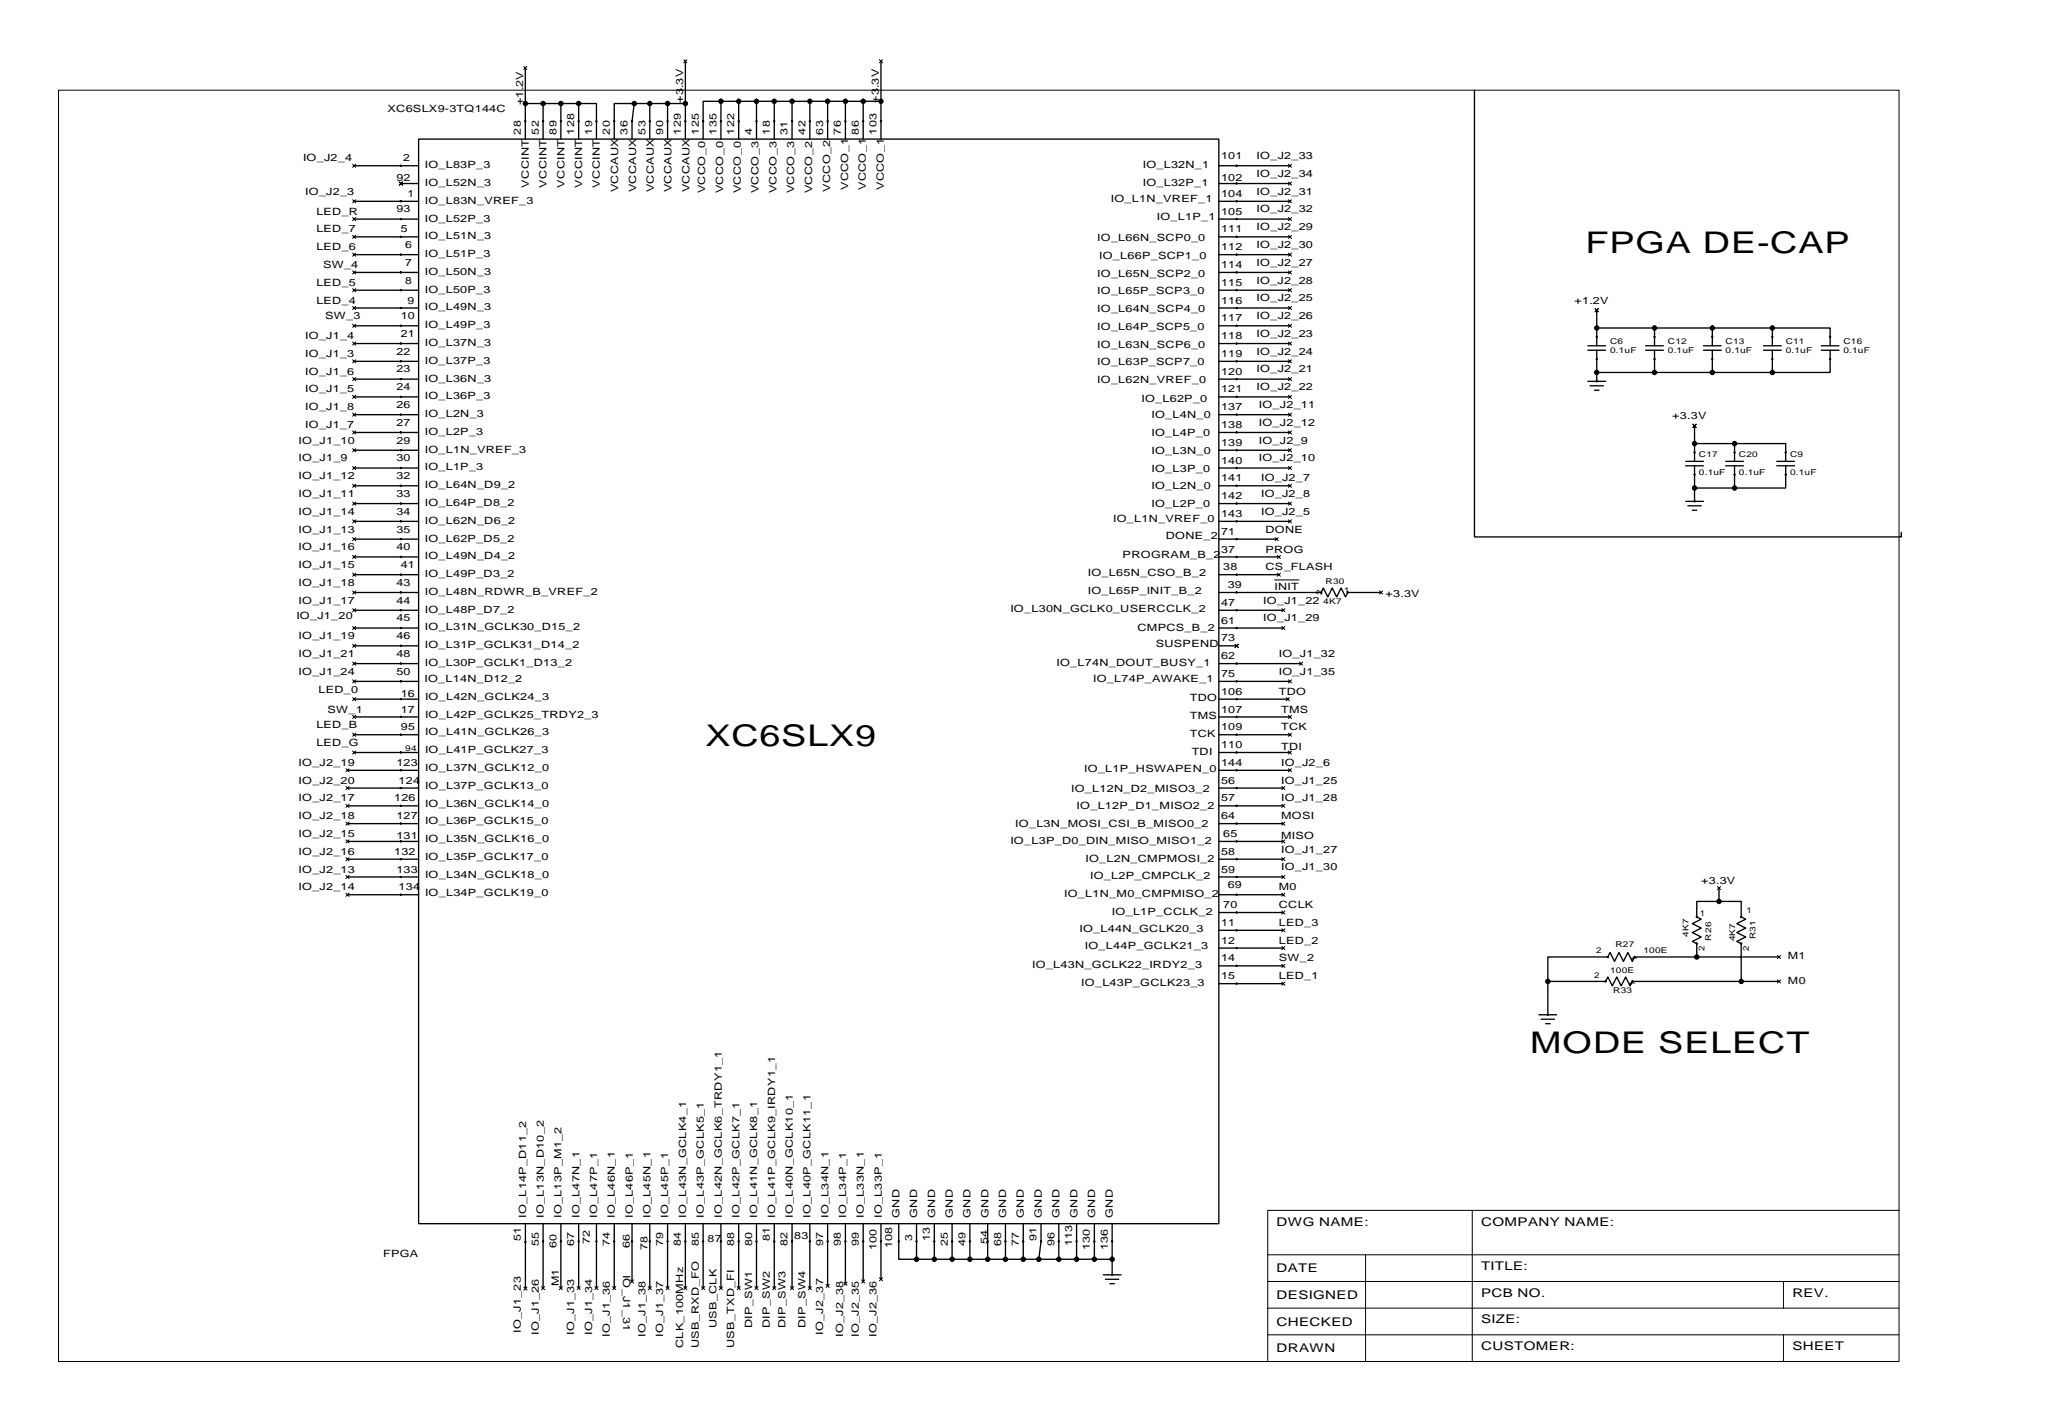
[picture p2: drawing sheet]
<svg xmlns="http://www.w3.org/2000/svg" width="587mm" height="406mm" viewBox="0 0 587 406" stroke-linecap="round" stroke-linejoin="round" font-family="sans-serif">
<g fill="none" stroke="#000" stroke-width=".38">
<path d="M150.1 19.4v20.3M195.8 17.5v22.2M251.7 17.5v22.2M119.6 39.7h228.6v309.9h-228.6zM150.1 29.6h15.2M155.1 29.6v10.1M160.2 29.6v10.1M165.3 29.6h5.1v10.1M165.3 29.6v10.1M181.2 29.6h-5.7v10.1M181.2 29.6h14.6M181.2 29.6l-.7 5.1v5"/>
<path d="M185.6 29.6v10.1M190.7 29.6v10.1M205.9 28.9h-5v10.8M205.9 28.9h45.8M205.9 28.9v10.8M211 28.9v10.8M216.1 28.9v10.8M221.2 28.9v10.8M226.3 28.9v10.8M231.3 28.9v10.8M236.4 28.9v10.8M241.5 28.9v10.8"/>
<path d="M246.6 28.9v10.8M421.2 25.8v127.6h121.9v-1.3M101.2 47.4h18.4M101.2 57.5h18.4M114.5 52.4h5.1M348.2 47.4h20.3M348.2 57.5h20.3M348.2 52.4h20.3M101.2 77.8h18.4M101.2 72.8h18.4M101.2 67.7h18.4M101.2 62.6h18.4"/>
<path d="M348.2 77.8h20.3M348.2 72.8h20.3M348.2 67.7h20.3M348.2 62.6h20.3M101.2 98.2h18.4M101.2 93.1h18.4M101.2 88h18.4M101.2 82.9h18.4M348.2 98.2h20.3M348.2 93.1h20.3M348.2 88h20.3M348.2 82.9h20.3"/>
<path d="M453.6 98.8h5.1M456.1 88.6v10.2M456.1 93.7h50.2M470.1 98.8h5.1M472.6 93.7v5.1M486.6 98.8h5.1M489.2 93.7v5.1M503.8 98.8h5M506.3 93.7h16.5v5.1M506.3 93.7v5.1M520.3 98.8h5.1M101.2 118.5h18.4"/>
<path d="M101.2 113.4h18.4M101.2 108.3h18.4M101.2 103.2h18.4M348.2 118.5h20.3M348.2 113.4h20.3M348.2 108.3h20.3M348.2 103.2h20.3M453.6 109h5.1M453.6 100.1h5.1M454.2 110.2h3.8M455.5 111.5h1.3M456.1 100.1v8.9"/>
<path d="M456.1 106.4h50.2M470.1 100.1h5.1M472.6 100.1v6.3M486.6 100.1h5.1M489.2 100.1v6.3M503.8 100.1h5M506.3 100.1v6.3M520.3 100.1h5.1M522.8 100.1v6.3h-16.5M101.2 133.7h18.4M101.2 128.6h18.4M101.2 123.6h18.4"/>
<path d="M101.2 138.8h18.4M348.2 133.7h20.3M348.2 128.6h20.3M348.2 123.6h20.3M348.2 138.8h20.3M481.5 131.8h5.1M481.5 133.1h5.1M484.1 121.7v10.1M484.1 133.1v10.1M484.1 139.4h11.4M484.1 126.7h11.4M493 131.8h5"/>
<path d="M493 133.1h5M495.5 126.7h14.6v5.1M495.5 126.7v5.1M495.5 133.1v6.3M507.6 131.8h5.1M507.6 133.1h5.1M510.1 133.1v6.3h-14.6M101.2 149h18.4M101.2 143.9h18.4M101.2 154h18.4M101.2 159.1h18.4M348.2 149h20.3"/>
<path d="M348.2 143.9h20.3M348.2 154h16.5M348.2 159.1h17.1M481.5 143.2h5.1M482.2 144.5h3.8M483.4 145.8h1.3M101.2 169.3h18.4M101.2 179.4h18.4M101.2 174.4h18.4M101.2 164.2h18.4M348.2 169.3h29.2l.6-1.3 1.3 2.5 1.3-2.5 1.2 2.5 1.3-2.5 1.3 2.5 .6-1.2h9.5M348.2 179.4h18.4"/>
<path d="M348.2 174.4h18.4M348.2 164.2h17.1M101.2 194.7h18.4M101.2 199.8h18.4M101.2 189.6h18.4M101.2 184.5h18.4M348.2 194.7h20.3M348.2 199.8h19.7M348.2 189.6h23.5M348.2 184.5h5.1M101.2 215h18.4M101.2 204.8h18.4"/>
<path d="M101.2 209.9h18.4M348.2 215h20.3M348.2 204.8h20.3M348.2 209.9h20.3M99.3 220.1h20.3M99.3 235.3h20.3M99.3 230.2h20.3M99.3 225.2h20.3M348.2 220.1h20.3M348.2 235.3h18.4M348.2 230.2h18.4M348.2 225.2h18.4"/>
<path d="M99.3 255.6h20.3M99.3 250.6h20.3M99.3 245.5h20.3M99.3 240.4h20.3M348.2 255.6h18.4M348.2 250.6h18.4M348.2 245.5h18.4M348.2 240.4h18.4M491.1 257.5h-6.4v4.5l1.3 .6-2.6 1.3 2.6 1.3-2.6 1.2 2.6 1.3-2.6 1.3 1.3 .6v3.8M491.1 257.5h6.3v4.5l1.3 .6-2.6 1.3 2.6 1.3-2.6 1.2 2.6 1.3-2.6 1.3 1.3 .6v10.8M491.1 253.7v3.8M348.2 270.9h18.4"/>
<path d="M348.2 276h18.4M348.2 260.7h18.4M348.2 265.8h18.4M508.2 273.4h-41.3l-.6 1.3-1.3-2.6-1.2 2.6-1.3-2.6-1.3 2.6-1.3-2.6-.6 1.3h-17.1v7M348.2 281h18.4M439.6 289.9h5.1M440.3 291.2h3.8M441.5 292.5h1.3M442.2 280.4h16.5l.6-1.3 1.3 2.6 1.3-2.6 1.2 2.6 1.3-2.6 1.3 2.6 .6-1.3h41.9M442.2 280.4v9.5M150.1 349.7v18.5M155.1 349.6v18.4"/>
<path d="M160.2 349.6v18.4M165.3 349.6v18.4M170.4 349.6v18.4M175.5 349.6v18.4M180.5 349.6v16.5M185.6 349.6v18.4M190.7 349.6v18.4M195.8 349.6v18.4M200.9 349.6v18.4M205.9 349.6v18.4M211 349.6v18.4M216.1 349.6v18.4"/>
<path d="M221.2 349.6v18.4M226.3 349.6v18.4M231.3 349.6v18.4M236.4 349.6v17.8M241.5 349.6v17.2M246.6 349.6v16.5M251.7 349.6v15.9M256.7 349.6v10.2h5.1M261.8 359.8h55.9M261.8 349.6v10.2M266.9 349.6v10.2M272 349.6v10.2"/>
<path d="M277.1 349.6v10.2M282.1 349.6v10.2M287.2 349.6v10.2M292.3 349.6v10.2M297.4 349.6v5.1l-.6 5.1M302.5 349.6v10.2M307.5 349.6v10.2M312.6 349.6v10.2M317.7 349.6v14.6M315.2 364.2h5M315.8 365.5h3.8M317.1 366.8h1.2"/>
</g>
<g fill="none" stroke="#000" stroke-width=".29">
<path d="M149.6 19l.9 .9M150.5 19l-.9 .9M195.3 17.1l.9 .9M196.2 17.1l-.9 .9M251.2 17.1l.9 .9M252.1 17.1l-.9 .9M16.7 25.8h525.8v363.2h-525.8zM100.7 46.9l.9 .9M100.7 57.1l.9 .9M101.6 46.9l-.9 .9M101.6 57.1l-.9 .9M114.1 52l.4 .4 .5-.4-.5 .4 .5 .5-.5-.5-.4 .5 .4-.5z"/>
<path d="M368.1 46.9l.9 .9M368.1 57.1l.9 .9M368.1 52l.9 .9M369 46.9l-.9 .9M369 57.1l-.9 .9M369 52l-.9 .9M100.7 77.4l.9 .9M100.7 72.3l.9 .9M100.7 67.2l.9 .9M100.7 62.1l.9 .9M101.6 77.4l-.9 .9M101.6 72.3l-.9 .9"/>
<path d="M101.6 67.2l-.9 .9M101.6 62.1l-.9 .9M368.1 77.4l.9 .9M368.1 72.3l.9 .9M368.1 62.1l.9 .9M368.1 67.2l.9 .9M369 77.4l-.9 .9M369 72.3l-.9 .9M369 62.1l-.9 .9M369 67.2l-.9 .9M100.7 97.7l.9 .9M100.7 92.6l.9 .9"/>
<path d="M100.7 82.5l.9 .9M100.7 87.5l.9 .9M101.6 97.7l-.9 .9M101.6 92.6l-.9 .9M101.6 82.5l-.9 .9M101.6 87.5l-.9 .9M368.1 97.7l.9 .9M368.1 92.6l.9 .9M368.1 82.5l.9 .9M368.1 87.5l.9 .9M369 97.7l-.9 .9M369 92.6l-.9 .9"/>
<path d="M369 82.5l-.9 .9M369 87.5l-.9 .9M455.7 88.2l.4 .4 .5-.4-.5 .4 .5 .5-.5-.5-.4 .5 .4-.5zM100.7 118l.9 .9M100.7 112.9l.9 .9M100.7 107.9l.9 .9M100.7 102.8l.9 .9M101.6 118l-.9 .9M101.6 112.9l-.9 .9M101.6 107.9l-.9 .9M101.6 102.8l-.9 .9M368.1 118l.9 .9"/>
<path d="M368.1 112.9l.9 .9M368.1 107.9l.9 .9M368.1 102.8l.9 .9M369 118l-.9 .9M369 112.9l-.9 .9M369 107.9l-.9 .9M369 102.8l-.9 .9M100.7 123.1l.9 .9M100.7 138.3l.9 .9M100.7 133.3l.9 .9M100.7 128.2l.9 .9M101.6 123.1l-.9 .9"/>
<path d="M101.6 138.3l-.9 .9M101.6 133.3l-.9 .9M101.6 128.2l-.9 .9M368.1 128.2l.9 .9M368.1 123.1l.9 .9M368.1 133.3l.9 .9M368.1 138.3l.9 .9M369 128.2l-.9 .9M369 123.1l-.9 .9M369 133.3l-.9 .9M369 138.3l-.9 .9M483.6 121.2l.5 .5 .4-.5-.4 .5 .4 .4-.4-.4-.5 .4 .5-.4z"/>
<path d="M100.7 153.6l.9 .9M100.7 158.7l.9 .9M100.7 148.5l.9 .9M100.7 143.4l.9 .9M101.6 153.6l-.9 .9M101.6 158.7l-.9 .9M101.6 148.5l-.9 .9M101.6 143.4l-.9 .9M364.2 153.6l.9 .9M364.9 158.7l.9 .9M365.1 153.6l-.9 .9M365.8 158.7l-.9 .9"/>
<path d="M368.1 148.5l.9 .9M368.1 143.4l.9 .9M369 148.5l-.9 .9M369 143.4l-.9 .9M100.7 168.8l.9 .9M100.7 179l.9 .9M100.7 173.9l.9 .9M100.7 163.7l.9 .9M101.6 168.8l-.9 .9M101.6 179l-.9 .9M101.6 173.9l-.9 .9M101.6 163.7l-.9 .9"/>
<path d="M364.1 165.7h7M364.9 163.7l.9 .9M365.8 163.7l-.9 .9M366.2 173.9l.9 .9M366.2 179l.9 .9M367.1 173.9l-.9 .9M367.1 179l-.9 .9M394.1 168.8l.9 .9M395 168.8l-.9 .9M100.7 184.1l.9 .9M100.7 199.3l.9 .9M100.7 194.2l.9 .9"/>
<path d="M100.7 189.1l.9 .9M101.6 184.1l-.9 .9M101.6 199.3l-.9 .9M101.6 194.2l-.9 .9M101.6 189.1l-.9 .9M352.8 184.1l.5 .4 .4-.4-.4 .4 .4 .5-.4-.5-.5 .5 .5-.5zM367.4 199.3l.9 .9M368.1 194.2l.9 .9M368.3 199.3l-.9 .9M369 194.2l-.9 .9M371.2 189.1l.9 .9M372.1 189.1l-.9 .9"/>
<path d="M98.8 219.6l.9 .9M99.7 219.6l-.9 .9M100.7 209.5l.9 .9M100.7 204.4l.9 .9M100.7 214.5l.9 .9M101.6 209.5l-.9 .9M101.6 204.4l-.9 .9M101.6 214.5l-.9 .9M368.1 214.5l.9 .9M368.1 204.4l.9 .9M368.1 219.6l.9 .9M368.1 209.5l.9 .9"/>
<path d="M369 214.5l-.9 .9M369 204.4l-.9 .9M369 219.6l-.9 .9M369 209.5l-.9 .9M98.8 234.9l.9 .9M98.8 239.9l.9 .9M98.8 229.8l.9 .9M98.8 224.7l.9 .9M99.7 234.9l-.9 .9M99.7 239.9l-.9 .9M99.7 229.8l-.9 .9M99.7 224.7l-.9 .9"/>
<path d="M366.2 229.8l.9 .9M366.2 224.7l.9 .9M366.2 234.9l.9 .9M366.2 239.9l.9 .9M367.1 229.8l-.9 .9M367.1 224.7l-.9 .9M367.1 234.9l-.9 .9M367.1 239.9l-.9 .9M98.8 250.1l.9 .9M98.8 245l.9 .9M98.8 255.2l.9 .9M99.7 250.1l-.9 .9"/>
<path d="M99.7 245l-.9 .9M99.7 255.2l-.9 .9M366.2 250.1l.9 .9M366.2 245l.9 .9M366.2 255.2l.9 .9M367.1 250.1l-.9 .9M367.1 245l-.9 .9M367.1 255.2l-.9 .9M490.6 253.3l.9 .9M491.5 253.3l-.9 .9M366.2 275.5l.9 .9M366.2 260.3l.9 .9"/>
<path d="M366.2 265.3l.9 .9M366.2 270.4l.9 .9M367.1 275.5l-.9 .9M367.1 260.3l-.9 .9M367.1 265.3l-.9 .9M367.1 270.4l-.9 .9M507.8 273l.9 .9M507.8 280l.9 .9M508.7 273l-.9 .9M508.7 280l-.9 .9M366.2 280.6l.9 .9M367.1 280.6l-.9 .9"/>
<path d="M362.2 358.5h180.3M390.1 358.5v30.5M420.6 345.8v43.2M542.5 345.8h-180.3v43.2M149.6 367.7l.9 .9M150.5 367.7l-.9 .9M154.7 367.6l.9 .9M155.6 367.6l-.9 .9M159.8 367.6l.9 .9M160.7 367.6l-.9 .9M164.9 367.6l.9 .9M165.8 367.6l-.9 .9"/>
<path d="M169.9 367.6l.9 .9M170.8 367.6l-.9 .9M175 367.6l.9 .9M175.9 367.6l-.9 .9M180.1 365.7l.9 .9M181 365.7l-.9 .9M185.2 367.6l.9 .9M186.1 367.6l-.9 .9M190.3 367.6l.9 .9M191.2 367.6l-.9 .9M195.3 367.6l.9 .9M196.2 367.6l-.9 .9"/>
<path d="M200.4 367.6l.9 .9M201.3 367.6l-.9 .9M205.5 367.6l.9 .9M206.4 367.6l-.9 .9M210.6 367.6l.9 .9M211.5 367.6l-.9 .9M215.7 367.6l.9 .9M216.6 367.6l-.9 .9M220.7 367.6l.9 .9M221.6 367.6l-.9 .9M225.8 367.6l.9 .9M226.7 367.6l-.9 .9"/>
<path d="M230.9 367.6l.9 .9M231.8 367.6l-.9 .9M236 366.9l.9 .9M236.9 366.9l-.9 .9M241.1 366.3l.9 .9M242 366.3l-.9 .9M246.1 365.7l.9 .9M247 365.7l-.9 .9M251.2 365l.9 .9M252.1 365l-.9 .9M362.2 366.1h180.3M362.2 373.7h180.3"/>
<path d="M509.5 366.1v7.6M362.2 381.4h180.3M509.5 381.4v7.6"/>
</g>
<g fill="#000" stroke="#000" stroke-width=".29">
<circle cx="150.1" cy="34.7" r=".19"/>
<circle cx="150.1" cy="29.6" r=".64"/>
<circle cx="155.1" cy="34.7" r=".19"/>
<circle cx="155.1" cy="29.6" r=".64"/>
<circle cx="160.2" cy="34.7" r=".19"/>
<circle cx="160.2" cy="29.6" r=".64"/>
<circle cx="165.3" cy="34.7" r=".19"/>
<circle cx="165.3" cy="29.6" r=".64"/>
<circle cx="170.4" cy="34.7" r=".19"/>
<circle cx="175.5" cy="34.7" r=".19"/>
<circle cx="180.5" cy="34.7" r=".19"/>
<circle cx="181.2" cy="29.6" r=".64"/>
<circle cx="185.6" cy="34.7" r=".19"/>
<circle cx="185.6" cy="29.6" r=".64"/>
<circle cx="190.7" cy="34.7" r=".19"/>
<circle cx="190.7" cy="29.6" r=".64"/>
<circle cx="195.8" cy="34.7" r=".19"/>
<circle cx="195.8" cy="29.6" r=".64"/>
<circle cx="200.9" cy="34.7" r=".19"/>
<circle cx="205.9" cy="34.7" r=".19"/>
<circle cx="205.9" cy="28.9" r=".64"/>
<circle cx="211" cy="34.7" r=".19"/>
<circle cx="211" cy="28.9" r=".64"/>
<circle cx="216.1" cy="34.7" r=".19"/>
<circle cx="216.1" cy="28.9" r=".64"/>
<circle cx="221.2" cy="34.7" r=".19"/>
<circle cx="221.2" cy="28.9" r=".64"/>
<circle cx="226.3" cy="34.7" r=".19"/>
<circle cx="226.3" cy="28.9" r=".64"/>
<circle cx="231.3" cy="34.7" r=".19"/>
<circle cx="231.3" cy="28.9" r=".64"/>
<circle cx="236.4" cy="34.7" r=".19"/>
<circle cx="236.4" cy="28.9" r=".64"/>
<circle cx="241.5" cy="34.7" r=".19"/>
<circle cx="241.5" cy="28.9" r=".64"/>
<circle cx="246.6" cy="34.7" r=".19"/>
<circle cx="246.6" cy="28.9" r=".64"/>
<circle cx="251.7" cy="34.7" r=".19"/>
<circle cx="251.7" cy="28.9" r=".64"/>
<circle cx="114.5" cy="57.5" r=".19"/>
<circle cx="114.5" cy="47.4" r=".19"/>
<circle cx="353.3" cy="57.5" r=".19"/>
<circle cx="353.3" cy="52.4" r=".19"/>
<circle cx="353.3" cy="47.4" r=".19"/>
<circle cx="114.5" cy="77.8" r=".19"/>
<circle cx="114.5" cy="67.7" r=".19"/>
<circle cx="114.5" cy="62.6" r=".19"/>
<circle cx="114.5" cy="72.8" r=".19"/>
<circle cx="353.3" cy="77.8" r=".19"/>
<circle cx="353.3" cy="62.6" r=".19"/>
<circle cx="353.3" cy="67.7" r=".19"/>
<circle cx="353.3" cy="72.8" r=".19"/>
<circle cx="114.5" cy="98.2" r=".19"/>
<circle cx="114.5" cy="82.9" r=".19"/>
<circle cx="114.5" cy="93.1" r=".19"/>
<circle cx="114.5" cy="88" r=".19"/>
<circle cx="353.3" cy="98.2" r=".19"/>
<circle cx="353.3" cy="82.9" r=".19"/>
<circle cx="353.3" cy="88" r=".19"/>
<circle cx="353.3" cy="93.1" r=".19"/>
<circle cx="456.1" cy="96.3" r=".19"/>
<circle cx="456.1" cy="93.7" r=".64"/>
<circle cx="472.6" cy="96.3" r=".19"/>
<circle cx="472.6" cy="93.7" r=".64"/>
<circle cx="489.2" cy="96.3" r=".19"/>
<circle cx="489.2" cy="93.7" r=".64"/>
<circle cx="506.3" cy="96.3" r=".19"/>
<circle cx="506.3" cy="93.7" r=".64"/>
<circle cx="522.8" cy="96.3" r=".19"/>
<circle cx="114.5" cy="103.2" r=".19"/>
<circle cx="114.5" cy="113.4" r=".19"/>
<circle cx="114.5" cy="118.5" r=".19"/>
<circle cx="114.5" cy="108.3" r=".19"/>
<circle cx="353.3" cy="103.2" r=".19"/>
<circle cx="353.3" cy="118.5" r=".19"/>
<circle cx="353.3" cy="108.3" r=".19"/>
<circle cx="353.3" cy="113.4" r=".19"/>
<circle cx="456.1" cy="109" r=".19"/>
<circle cx="456.1" cy="102.6" r=".19"/>
<circle cx="456.1" cy="106.4" r=".64"/>
<circle cx="472.6" cy="102.6" r=".19"/>
<circle cx="472.6" cy="106.4" r=".64"/>
<circle cx="489.2" cy="102.6" r=".19"/>
<circle cx="489.2" cy="106.4" r=".64"/>
<circle cx="506.3" cy="102.6" r=".19"/>
<circle cx="506.3" cy="106.4" r=".64"/>
<circle cx="522.8" cy="102.6" r=".19"/>
<circle cx="114.5" cy="123.6" r=".19"/>
<circle cx="114.5" cy="138.8" r=".19"/>
<circle cx="114.5" cy="133.7" r=".19"/>
<circle cx="114.5" cy="128.6" r=".19"/>
<circle cx="353.3" cy="133.7" r=".19"/>
<circle cx="353.3" cy="123.6" r=".19"/>
<circle cx="353.3" cy="138.8" r=".19"/>
<circle cx="353.3" cy="128.6" r=".19"/>
<circle cx="484.1" cy="129.3" r=".19"/>
<circle cx="484.1" cy="135.6" r=".19"/>
<circle cx="484.1" cy="126.7" r=".64"/>
<circle cx="484.1" cy="139.4" r=".64"/>
<circle cx="495.5" cy="135.6" r=".19"/>
<circle cx="495.5" cy="129.3" r=".19"/>
<circle cx="495.5" cy="139.4" r=".64"/>
<circle cx="495.5" cy="126.7" r=".64"/>
<circle cx="510.1" cy="129.3" r=".19"/>
<circle cx="510.1" cy="135.6" r=".19"/>
<circle cx="114.5" cy="159.1" r=".19"/>
<circle cx="114.5" cy="143.9" r=".19"/>
<circle cx="114.5" cy="149" r=".19"/>
<circle cx="114.5" cy="154" r=".19"/>
<circle cx="353.3" cy="143.9" r=".19"/>
<circle cx="353.3" cy="154" r=".19"/>
<circle cx="353.3" cy="149" r=".19"/>
<circle cx="353.3" cy="159.1" r=".19"/>
<circle cx="484.1" cy="143.2" r=".19"/>
<circle cx="114.5" cy="164.2" r=".19"/>
<circle cx="114.5" cy="174.4" r=".19"/>
<circle cx="114.5" cy="169.3" r=".19"/>
<circle cx="114.5" cy="179.4" r=".19"/>
<circle cx="353.3" cy="164.2" r=".19"/>
<circle cx="353.3" cy="174.4" r=".19"/>
<circle cx="353.3" cy="179.4" r=".19"/>
<circle cx="353.3" cy="169.3" r=".19"/>
<circle cx="377.4" cy="169.3" r=".19"/>
<circle cx="385" cy="169.3" r=".19"/>
<circle cx="114.5" cy="194.7" r=".19"/>
<circle cx="114.5" cy="189.6" r=".19"/>
<circle cx="114.5" cy="199.8" r=".19"/>
<circle cx="114.5" cy="184.5" r=".19"/>
<circle cx="353.3" cy="194.7" r=".19"/>
<circle cx="353.3" cy="189.6" r=".19"/>
<circle cx="353.3" cy="199.8" r=".19"/>
<circle cx="114.5" cy="209.9" r=".19"/>
<circle cx="114.5" cy="204.8" r=".19"/>
<circle cx="114.5" cy="215" r=".19"/>
<circle cx="353.3" cy="209.9" r=".19"/>
<circle cx="353.3" cy="215" r=".19"/>
<circle cx="353.3" cy="204.8" r=".19"/>
<circle cx="114.5" cy="230.2" r=".19"/>
<circle cx="114.5" cy="225.2" r=".19"/>
<circle cx="114.5" cy="220.1" r=".19"/>
<circle cx="114.5" cy="235.3" r=".19"/>
<circle cx="353.3" cy="220.1" r=".19"/>
<circle cx="353.3" cy="225.2" r=".19"/>
<circle cx="353.3" cy="230.2" r=".19"/>
<circle cx="353.3" cy="235.3" r=".19"/>
<circle cx="114.5" cy="240.4" r=".19"/>
<circle cx="114.5" cy="245.5" r=".19"/>
<circle cx="114.5" cy="250.6" r=".19"/>
<circle cx="114.5" cy="255.6" r=".19"/>
<circle cx="353.3" cy="255.6" r=".19"/>
<circle cx="353.3" cy="240.4" r=".19"/>
<circle cx="353.3" cy="245.5" r=".19"/>
<circle cx="353.3" cy="250.6" r=".19"/>
<circle cx="491.1" cy="257.5" r=".64"/>
<circle cx="353.3" cy="276" r=".19"/>
<circle cx="353.3" cy="265.8" r=".19"/>
<circle cx="353.3" cy="270.9" r=".19"/>
<circle cx="353.3" cy="260.7" r=".19"/>
<circle cx="459.3" cy="273.4" r=".19"/>
<circle cx="466.9" cy="273.4" r=".19"/>
<circle cx="484.7" cy="262" r=".19"/>
<circle cx="484.7" cy="269.6" r=".19"/>
<circle cx="484.7" cy="273.4" r=".64"/>
<circle cx="497.4" cy="269.6" r=".19"/>
<circle cx="497.4" cy="262" r=".19"/>
<circle cx="353.3" cy="281" r=".19"/>
<circle cx="442.2" cy="289.9" r=".19"/>
<circle cx="442.2" cy="280.4" r=".64"/>
<circle cx="458.7" cy="280.4" r=".19"/>
<circle cx="466.3" cy="280.4" r=".19"/>
<circle cx="497.4" cy="280.4" r=".64"/>
<circle cx="150.1" cy="354.8" r=".19"/>
<circle cx="155.1" cy="354.7" r=".19"/>
<circle cx="160.2" cy="354.7" r=".19"/>
<circle cx="165.3" cy="354.7" r=".19"/>
<circle cx="170.4" cy="354.7" r=".19"/>
<circle cx="175.5" cy="354.7" r=".19"/>
<circle cx="180.5" cy="354.7" r=".19"/>
<circle cx="185.6" cy="354.7" r=".19"/>
<circle cx="190.7" cy="354.7" r=".19"/>
<circle cx="195.8" cy="354.7" r=".19"/>
<circle cx="200.9" cy="354.7" r=".19"/>
<circle cx="205.9" cy="354.7" r=".19"/>
<circle cx="211" cy="354.7" r=".19"/>
<circle cx="216.1" cy="354.7" r=".19"/>
<circle cx="221.2" cy="354.7" r=".19"/>
<circle cx="226.3" cy="354.7" r=".19"/>
<circle cx="231.3" cy="354.7" r=".19"/>
<circle cx="236.4" cy="354.7" r=".19"/>
<circle cx="241.5" cy="354.7" r=".19"/>
<circle cx="246.6" cy="354.7" r=".19"/>
<circle cx="251.7" cy="354.7" r=".19"/>
<circle cx="256.7" cy="354.7" r=".19"/>
<circle cx="261.8" cy="354.7" r=".19"/>
<circle cx="261.8" cy="359.8" r=".64"/>
<circle cx="266.9" cy="354.7" r=".19"/>
<circle cx="266.9" cy="359.8" r=".64"/>
<circle cx="272" cy="354.7" r=".19"/>
<circle cx="272" cy="359.8" r=".64"/>
<circle cx="277.1" cy="354.7" r=".19"/>
<circle cx="277.1" cy="359.8" r=".64"/>
<circle cx="282.1" cy="354.7" r=".19"/>
<circle cx="282.1" cy="359.8" r=".64"/>
<circle cx="287.2" cy="354.7" r=".19"/>
<circle cx="287.2" cy="359.8" r=".64"/>
<circle cx="292.3" cy="354.7" r=".19"/>
<circle cx="292.3" cy="359.8" r=".64"/>
<circle cx="296.8" cy="359.8" r=".64"/>
<circle cx="297.4" cy="354.7" r=".19"/>
<circle cx="302.5" cy="354.7" r=".19"/>
<circle cx="302.5" cy="359.8" r=".64"/>
<circle cx="307.5" cy="354.7" r=".19"/>
<circle cx="307.5" cy="359.8" r=".64"/>
<circle cx="312.6" cy="354.7" r=".19"/>
<circle cx="312.6" cy="359.8" r=".64"/>
<circle cx="317.7" cy="354.7" r=".19"/>
<circle cx="317.7" cy="359.8" r=".64"/>
<circle cx="317.7" cy="364.2" r=".19"/>
</g>
<g font-size="8.5">
<text x="453" y="72.2">FPGA DE-CAP</text>
<text x="201.5" y="213.1">XC6SLX9</text>
<text x="437.1" y="300.8">MODE SELECT</text>
</g>
<g font-size="3.4">
<text x="364.7" y="350.1">DWG NAME:</text>
<text x="423.1" y="350.1">COMPANY NAME:</text>
<text x="364.7" y="363.5">DATE</text>
<text x="423.1" y="362.8">TITLE:</text>
<text x="364.7" y="371.1">DESIGNED</text>
<text x="423.1" y="370.5">PCB NO.</text>
<text x="512" y="370.5">REV.</text>
<text x="364.7" y="378.7">CHECKED</text>
<text x="423.1" y="378.1">SIZE:</text>
<text x="364.7" y="386.3">DRAWN</text>
<text x="423.1" y="385.7">CUSTOMER:</text>
<text x="512" y="385.7">SHEET</text>
</g>
<g font-size="2.9">
<text x="195.2" y="29.5" transform="rotate(-90 195.2 29.5)">+3.3V</text>
<text x="251" y="29.5" transform="rotate(-90 251 29.5)">+3.3V</text>
<text x="110.7" y="32.1">XC6SLX9-3TQ144C</text>
<text x="149.4" y="30.1" transform="rotate(-90 149.4 30.1)">+1.2V</text>
<text x="148.8" y="38.5" transform="rotate(-90 148.8 38.5)">28</text>
<text x="153.9" y="38.5" transform="rotate(-90 153.9 38.5)">52</text>
<text x="159" y="38.5" transform="rotate(-90 159 38.5)">89</text>
<text x="164" y="38.5" transform="rotate(-90 164 38.5)">128</text>
<text x="169.1" y="38.5" transform="rotate(-90 169.1 38.5)">19</text>
<text x="174.2" y="38.5" transform="rotate(-90 174.2 38.5)">20</text>
<text x="179.3" y="38.5" transform="rotate(-90 179.3 38.5)">36</text>
<text x="184.4" y="38.5" transform="rotate(-90 184.4 38.5)">53</text>
<text x="189.4" y="38.5" transform="rotate(-90 189.4 38.5)">90</text>
<text x="194.5" y="38.5" transform="rotate(-90 194.5 38.5)">129</text>
<text x="199.6" y="38.5" transform="rotate(-90 199.6 38.5)">125</text>
<text x="204.7" y="38.5" transform="rotate(-90 204.7 38.5)">135</text>
<text x="209.8" y="38.5" transform="rotate(-90 209.8 38.5)">122</text>
<text x="214.8" y="38.5" transform="rotate(-90 214.8 38.5)">4</text>
<text x="219.9" y="38.5" transform="rotate(-90 219.9 38.5)">18</text>
<text x="225" y="38.5" transform="rotate(-90 225 38.5)">31</text>
<text x="230.1" y="38.5" transform="rotate(-90 230.1 38.5)">42</text>
<text x="235.2" y="38.5" transform="rotate(-90 235.2 38.5)">63</text>
<text x="240.2" y="38.5" transform="rotate(-90 240.2 38.5)">76</text>
<text x="245.3" y="38.5" transform="rotate(-90 245.3 38.5)">86</text>
<text x="250.4" y="38.5" transform="rotate(-90 250.4 38.5)">103</text>
<text x="86.6" y="46.1">IO_J2_4</text>
<text x="115.1" y="46.1">2</text>
<text x="348.8" y="45.5">101</text>
<text x="359" y="45.5">IO_J2_33</text>
<text x="113.2" y="51.8">92</text>
<text x="121.3" y="53.1">IO_L52N_3</text>
<text x="121.3" y="48.1">IO_L83P_3</text>
<text x="151.1" y="53.6" transform="rotate(-90 151.1 53.6)">VCCINT</text>
<text x="156.1" y="53.6" transform="rotate(-90 156.1 53.6)">VCCINT</text>
<text x="161.2" y="53.6" transform="rotate(-90 161.2 53.6)">VCCINT</text>
<text x="166.3" y="53.6" transform="rotate(-90 166.3 53.6)">VCCINT</text>
<text x="171.4" y="53.6" transform="rotate(-90 171.4 53.6)">VCCINT</text>
<text x="326.4" y="48.1">IO_L32N_1</text>
<text x="326.4" y="53.1">IO_L32P_1</text>
<text x="348.8" y="51.8">102</text>
<text x="359" y="50.5">IO_J2_34</text>
<text x="87.2" y="55.6">IO_J2_3</text>
<text x="116.4" y="56.3">1</text>
<text x="121.3" y="58.2">IO_L83N_VREF_3</text>
<text x="176.6" y="55" transform="rotate(-90 176.6 55)">VCCAUX</text>
<text x="181.7" y="55" transform="rotate(-90 181.7 55)">VCCAUX</text>
<text x="186.8" y="55" transform="rotate(-90 186.8 55)">VCCAUX</text>
<text x="191.9" y="55" transform="rotate(-90 191.9 55)">VCCAUX</text>
<text x="196.9" y="55" transform="rotate(-90 196.9 55)">VCCAUX</text>
<text x="201.5" y="55.2" transform="rotate(-90 201.5 55.2)">VCCO_0</text>
<text x="206.6" y="55.2" transform="rotate(-90 206.6 55.2)">VCCO_0</text>
<text x="211.6" y="55.2" transform="rotate(-90 211.6 55.2)">VCCO_0</text>
<text x="216.7" y="55.2" transform="rotate(-90 216.7 55.2)">VCCO_3</text>
<text x="221.8" y="55.2" transform="rotate(-90 221.8 55.2)">VCCO_3</text>
<text x="226.9" y="55.2" transform="rotate(-90 226.9 55.2)">VCCO_3</text>
<text x="232" y="55.2" transform="rotate(-90 232 55.2)">VCCO_2</text>
<text x="237.2" y="54.9" transform="rotate(-90 237.2 54.9)">VCCO_2</text>
<text x="242.3" y="54.3" transform="rotate(-90 242.3 54.3)">VCCO_1</text>
<text x="247.4" y="54.3" transform="rotate(-90 247.4 54.3)">VCCO_1</text>
<text x="252.4" y="54.3" transform="rotate(-90 252.4 54.3)">VCCO_1</text>
<text x="317.3" y="57.7">IO_L1N_VREF_1</text>
<text x="348.8" y="56.3">104</text>
<text x="359" y="55.6">IO_J2_31</text>
<text x="90.4" y="61.3">LED_R</text>
<text x="113.2" y="60.7">93</text>
<text x="121.3" y="63.3">IO_L52P_3</text>
<text x="330.5" y="62.8">IO_L1P_1</text>
<text x="348.8" y="61.3">105</text>
<text x="359" y="60.7">IO_J2_32</text>
<text x="359" y="65.8">IO_J2_29</text>
<text x="90.4" y="66.4">LED_7</text>
<text x="90.4" y="71.5">LED_6</text>
<text x="114.5" y="66.4">5</text>
<text x="115.8" y="70.9">6</text>
<text x="121.3" y="68.4">IO_L51N_3</text>
<text x="313.4" y="68.9">IO_L66N_SCP0_0</text>
<text x="348.8" y="66.4">111</text>
<text x="348.8" y="71.5">112</text>
<text x="359" y="70.9">IO_J2_30</text>
<text x="92.3" y="76.6">SW_4</text>
<text x="115.8" y="75.9">7</text>
<text x="121.3" y="73.5">IO_L51P_3</text>
<text x="314" y="73.9">IO_L66P_SCP1_0</text>
<text x="348.8" y="76.6">114</text>
<text x="359" y="75.9">IO_J2_27</text>
<text x="90.4" y="81.7">LED_5</text>
<text x="115.8" y="81">8</text>
<text x="121.3" y="83.6">IO_L50P_3</text>
<text x="121.3" y="78.5">IO_L50N_3</text>
<text x="313.4" y="79">IO_L65N_SCP2_0</text>
<text x="348.8" y="81.7">115</text>
<text x="359" y="81">IO_J2_28</text>
<text x="90.4" y="86.7">LED_4</text>
<text x="116.4" y="86.7">9</text>
<text x="121.3" y="88.7">IO_L49N_3</text>
<text x="313.4" y="84.1">IO_L65P_SCP3_0</text>
<text x="313.4" y="89.2">IO_L64N_SCP4_0</text>
<text x="348.8" y="86.7">116</text>
<text x="359" y="86.1">IO_J2_25</text>
<text x="449.8" y="86.7">+1.2V</text>
<text x="92.9" y="91.2">SW_3</text>
<text x="114.5" y="91.2">10</text>
<text x="121.3" y="93.8">IO_L49P_3</text>
<text x="313.4" y="94.3">IO_L64P_SCP5_0</text>
<text x="348.8" y="91.8">117</text>
<text x="359" y="91.2">IO_J2_26</text>
<text x="87.2" y="96.9">IO_J1_4</text>
<text x="87.2" y="102">IO_J1_3</text>
<text x="113.2" y="101.3">22</text>
<text x="114.5" y="96.3">21</text>
<text x="121.3" y="98.9">IO_L37N_3</text>
<text x="313.4" y="99.3">IO_L63N_SCP6_0</text>
<text x="348.8" y="96.9">118</text>
<text x="348.8" y="102">119</text>
<text x="359" y="96.3">IO_J2_23</text>
<text x="359" y="101.3">IO_J2_24</text>
<text x="87.2" y="107.1">IO_J1_6</text>
<text x="113.2" y="106.4">23</text>
<text x="121.3" y="103.9">IO_L37P_3</text>
<text x="313.4" y="104.4">IO_L63P_SCP7_0</text>
<text x="348.8" y="107.1">120</text>
<text x="359" y="106.4">IO_J2_21</text>
<text x="87.2" y="112.1">IO_J1_5</text>
<text x="113.2" y="111.5">24</text>
<text x="121.3" y="109">IO_L36N_3</text>
<text x="313.4" y="109.5">IO_L62N_VREF_0</text>
<text x="348.8" y="112.1">121</text>
<text x="359" y="111.5">IO_J2_22</text>
<text x="87.2" y="117.2">IO_J1_8</text>
<text x="113.2" y="116.6">26</text>
<text x="121.3" y="119.2">IO_L2N_3</text>
<text x="121.3" y="114.1">IO_L36P_3</text>
<text x="326.1" y="114.7">IO_L62P_0</text>
<text x="329" y="119.5">IO_L4N_0</text>
<text x="348.8" y="117.2">137</text>
<text x="359.6" y="116.6">IO_J2_11</text>
<text x="477.7" y="119.8">+3.3V</text>
<text x="87.2" y="122.3">IO_J1_7</text>
<text x="113.2" y="121.7">27</text>
<text x="121.3" y="124.3">IO_L2P_3</text>
<text x="329" y="124.6">IO_L4P_0</text>
<text x="348.8" y="122.3">138</text>
<text x="359.6" y="121.7">IO_J2_12</text>
<text x="85.3" y="126.7">IO_J1_10</text>
<text x="85.3" y="131.8">IO_J1_9</text>
<text x="113.2" y="126.7">29</text>
<text x="113.2" y="131.8">30</text>
<text x="121.3" y="129.3">IO_L1N_VREF_3</text>
<text x="329" y="129.7">IO_L3N_0</text>
<text x="348.8" y="127.4">139</text>
<text x="359.6" y="126.7">IO_J2_9</text>
<text x="359.6" y="131.8">IO_J2_10</text>
<text x="85.3" y="136.9">IO_J1_12</text>
<text x="113.2" y="136.9">32</text>
<text x="121.3" y="134.4">IO_L1P_3</text>
<text x="329" y="134.8">IO_L3P_0</text>
<text x="348.8" y="132.5">140</text>
<text x="348.8" y="137.5">141</text>
<text x="360.3" y="137.5">IO_J2_7</text>
<text x="85.3" y="142">IO_J1_11</text>
<text x="113.2" y="142">33</text>
<text x="121.3" y="139.5">IO_L64N_D9_2</text>
<text x="329" y="139.8">IO_L2N_0</text>
<text x="348.8" y="142.6">142</text>
<text x="360.3" y="142">IO_J2_8</text>
<text x="85.3" y="147.1">IO_J1_14</text>
<text x="113.2" y="147.1">34</text>
<text x="121.3" y="149.7">IO_L62N_D6_2</text>
<text x="121.3" y="144.6">IO_L64P_D8_2</text>
<text x="318" y="149.1">IO_L1N_VREF_0</text>
<text x="329" y="144.9">IO_L2P_0</text>
<text x="348.8" y="147.7">143</text>
<text x="360.3" y="147.1">IO_J2_5</text>
<text x="85.3" y="152.1">IO_J1_13</text>
<text x="113.2" y="152.1">35</text>
<text x="121.3" y="154.7">IO_L62P_D5_2</text>
<text x="333" y="154">DONE_2</text>
<text x="348.8" y="152.8">71</text>
<text x="361.5" y="152.1">DONE</text>
<text x="85.3" y="157.2">IO_J1_16</text>
<text x="113.2" y="157.2">40</text>
<text x="121.3" y="159.8">IO_L49N_D4_2</text>
<text x="320.7" y="159.4">PROGRAM_B_2</text>
<text x="348.8" y="157.9">37</text>
<text x="361.5" y="157.9">PROG</text>
<text x="85.3" y="162.3">IO_J1_15</text>
<text x="85.3" y="167.4">IO_J1_18</text>
<text x="113.2" y="167.4">43</text>
<text x="114.5" y="162.3">41</text>
<text x="121.3" y="164.9">IO_L49P_D3_2</text>
<text x="310.7" y="164.7">IO_L65N_CSO_B_2</text>
<text x="349.5" y="162.9">38</text>
<text x="361.5" y="162.9">CS_FLASH</text>
<text x="85.3" y="172.5">IO_J1_17</text>
<text x="113.2" y="172.5">44</text>
<text x="121.3" y="170">IO_L48N_RDWR_B_VREF_2</text>
<text x="310.7" y="169.7">IO_L65P_INIT_B_2</text>
<text x="348.8" y="173.1">47</text>
<text x="350.7" y="168">39</text>
<text x="360.9" y="172.5">IO_J1_22</text>
<text x="364.1" y="168.7">INIT</text>
<text x="395.8" y="170.6">+3.3V</text>
<text x="84.7" y="176.9">IO_J1_20</text>
<text x="113.2" y="177.5">45</text>
<text x="121.3" y="175.1">IO_L48P_D7_2</text>
<text x="288.6" y="175">IO_L30N_GCLK0_USERCCLK_2</text>
<text x="348.8" y="178.2">61</text>
<text x="360.9" y="177.5">IO_J1_29</text>
<text x="85.3" y="182.6">IO_J1_19</text>
<text x="113.2" y="182.6">46</text>
<text x="121.3" y="185.2">IO_L31P_GCLK31_D14_2</text>
<text x="121.3" y="180.1">IO_L31N_GCLK30_D15_2</text>
<text x="324.9" y="180.2">CMPCS_B_2</text>
<text x="330.2" y="184.9">SUSPEND</text>
<text x="348.8" y="183.3">73</text>
<text x="85.3" y="187.7">IO_J1_21</text>
<text x="113.2" y="187.7">48</text>
<text x="121.3" y="190.3">IO_L30P_GCLK1_D13_2</text>
<text x="301.8" y="190.1">IO_L74N_DOUT_BUSY_1</text>
<text x="348.8" y="188.3">62</text>
<text x="365.3" y="187.7">IO_J1_32</text>
<text x="85.3" y="192.8">IO_J1_24</text>
<text x="91" y="197.9">LED_0</text>
<text x="113.2" y="192.8">50</text>
<text x="121.3" y="194.9">IO_L14N_D12_2</text>
<text x="312.3" y="194.9">IO_L74P_AWAKE_1</text>
<text x="348.8" y="193.4">75</text>
<text x="365.3" y="192.8">IO_J1_35</text>
<text x="93.6" y="203.6">SW_1</text>
<text x="114.5" y="199.1">16</text>
<text x="114.5" y="203.6">17</text>
<text x="121.4" y="200">IO_L42N_GCLK24_3</text>
<text x="339.9" y="200.4">TDO</text>
<text x="348.8" y="198.5">106</text>
<text x="348.8" y="203.6">107</text>
<text x="365.3" y="198.5">TDO</text>
<text x="366" y="203.6">TMS</text>
<text x="90.4" y="208">LED_B</text>
<text x="114.5" y="208.7">95</text>
<text x="121.4" y="205.1">IO_L42P_GCLK25_TRDY2_3</text>
<text x="339.9" y="205.5">TMS</text>
<text x="348.8" y="208.7">109</text>
<text x="366" y="208.7">TCK</text>
<text x="90.4" y="213.1">LED_G</text>
<text x="121.4" y="210.1">IO_L41N_GCLK26_3</text>
<text x="121.4" y="215.2">IO_L41P_GCLK27_3</text>
<text x="339.9" y="210.6">TCK</text>
<text x="340.4" y="215.6">TDI</text>
<text x="348.8" y="213.7">110</text>
<text x="366" y="214.4">TDI</text>
<text x="85.3" y="218.8">IO_J2_19</text>
<text x="113.2" y="218.8">123</text>
<text x="121.4" y="220.3">IO_L37N_GCLK12_0</text>
<text x="309.7" y="220.5">IO_L1P_HSWAPEN_0</text>
<text x="348.8" y="218.8">144</text>
<text x="366" y="218.8">IO_J2_6</text>
<text x="85.3" y="223.9">IO_J2_20</text>
<text x="113.9" y="223.9">124</text>
<text x="121.4" y="225.4">IO_L37P_GCLK13_0</text>
<text x="306" y="226.2">IO_L12N_D2_MISO3_2</text>
<text x="348.8" y="223.9">56</text>
<text x="366" y="223.9">IO_J1_25</text>
<text x="85.3" y="229">IO_J2_17</text>
<text x="112.6" y="229">126</text>
<text x="121.4" y="230.5">IO_L36N_GCLK14_0</text>
<text x="307.5" y="231.2">IO_L12P_D1_MISO2_2</text>
<text x="348.8" y="229">57</text>
<text x="366" y="229">IO_J1_28</text>
<text x="85.3" y="234.1">IO_J2_18</text>
<text x="85.3" y="239.1">IO_J2_15</text>
<text x="113.2" y="234.1">127</text>
<text x="113.2" y="239.8">131</text>
<text x="121.4" y="235.5">IO_L36P_GCLK15_0</text>
<text x="290" y="236.2">IO_L3N_MOSI_CSI_B_MISO0_2</text>
<text x="348.8" y="234.1">64</text>
<text x="349.5" y="239.1">65</text>
<text x="366" y="234.1">MOSI</text>
<text x="366" y="239.8">MISO</text>
<text x="85.3" y="244.2">IO_J2_16</text>
<text x="112.6" y="244.2">132</text>
<text x="121.4" y="240.6">IO_L35N_GCLK16_0</text>
<text x="121.4" y="245.7">IO_L35P_GCLK17_0</text>
<text x="288.6" y="241.3">IO_L3P_D0_DIN_MISO_MISO1_2</text>
<text x="348.8" y="244.2">58</text>
<text x="366" y="243.6">IO_J1_27</text>
<text x="85.3" y="249.3">IO_J2_13</text>
<text x="113.2" y="249.3">133</text>
<text x="121.4" y="250.8">IO_L34N_GCLK18_0</text>
<text x="310.1" y="246.4">IO_L2N_CMPMOSI_2</text>
<text x="311.4" y="251.2">IO_L2P_CMPCLK_2</text>
<text x="348.8" y="249.3">59</text>
<text x="366" y="248.7">IO_J1_30</text>
<text x="85.3" y="254.4">IO_J2_14</text>
<text x="113.9" y="254.4">134</text>
<text x="121.4" y="255.9">IO_L34P_GCLK19_0</text>
<text x="304" y="256.3">IO_L1N_M0_CMPMISO_2</text>
<text x="350.7" y="253.7">69</text>
<text x="365.3" y="254.4">M0</text>
<text x="486" y="252.5">+3.3V</text>
<text x="317.7" y="261.5">IO_L1P_CCLK_2</text>
<text x="349.5" y="259.5">70</text>
<text x="365.3" y="259.5">CCLK</text>
<text x="308.4" y="266.3">IO_L44N_GCLK20_3</text>
<text x="348.8" y="264.5">11</text>
<text x="348.8" y="269.6">12</text>
<text x="365.3" y="264.5">LED_3</text>
<text x="365.3" y="269.6">LED_2</text>
<text x="309.9" y="271.1">IO_L44P_GCLK21_3</text>
<text x="348.8" y="274.7">14</text>
<text x="365.3" y="274.7">SW_2</text>
<text x="510.7" y="274.1">M1</text>
<text x="294.9" y="276.6">IO_L43N_GCLK22_IRDY2_3</text>
<text x="308.9" y="281.6">IO_L43P_GCLK23_3</text>
<text x="348.8" y="279.8">15</text>
<text x="365.3" y="279.8">LED_1</text>
<text x="510.7" y="281">M0</text>
<text x="150.3" y="347.9" transform="rotate(-90 150.3 347.9)">IO_L14P_D11_2</text>
<text x="155.4" y="347.9" transform="rotate(-90 155.4 347.9)">IO_L13N_D10_2</text>
<text x="160.4" y="347.9" transform="rotate(-90 160.4 347.9)">IO_L13P_M1_2</text>
<text x="165.5" y="347.9" transform="rotate(-90 165.5 347.9)">IO_L47N_1</text>
<text x="170.6" y="347.9" transform="rotate(-90 170.6 347.9)">IO_L47P_1</text>
<text x="175.7" y="347.9" transform="rotate(-90 175.7 347.9)">IO_L46N_1</text>
<text x="180.8" y="347.9" transform="rotate(-90 180.8 347.9)">IO_L46P_1</text>
<text x="185.8" y="347.9" transform="rotate(-90 185.8 347.9)">IO_L45N_1</text>
<text x="190.9" y="347.9" transform="rotate(-90 190.9 347.9)">IO_L45P_1</text>
<text x="196" y="347.9" transform="rotate(-90 196 347.9)">IO_L43N_GCLK4_1</text>
<text x="201.1" y="347.9" transform="rotate(-90 201.1 347.9)">IO_L43P_GCLK5_1</text>
<text x="206.2" y="347.9" transform="rotate(-90 206.2 347.9)">IO_L42N_GCLK6_TRDY1_1</text>
<text x="211.2" y="347.9" transform="rotate(-90 211.2 347.9)">IO_L42P_GCLK7_1</text>
<text x="216.3" y="347.9" transform="rotate(-90 216.3 347.9)">IO_L41N_GCLK8_1</text>
<text x="221.4" y="347.9" transform="rotate(-90 221.4 347.9)">IO_L41P_GCLK9_IRDY1_1</text>
<text x="226.5" y="347.9" transform="rotate(-90 226.5 347.9)">IO_L40N_GCLK10_1</text>
<text x="231.6" y="347.9" transform="rotate(-90 231.6 347.9)">IO_L40P_GCLK11_1</text>
<text x="236.6" y="347.9" transform="rotate(-90 236.6 347.9)">IO_L34N_1</text>
<text x="241.7" y="347.9" transform="rotate(-90 241.7 347.9)">IO_L34P_1</text>
<text x="246.8" y="347.9" transform="rotate(-90 246.8 347.9)">IO_L33N_1</text>
<text x="251.9" y="347.9" transform="rotate(-90 251.9 347.9)">IO_L33P_1</text>
<text x="257" y="347.9" transform="rotate(-90 257 347.9)">GND</text>
<text x="262" y="347.9" transform="rotate(-90 262 347.9)">GND</text>
<text x="267.1" y="347.9" transform="rotate(-90 267.1 347.9)">GND</text>
<text x="272.2" y="347.9" transform="rotate(-90 272.2 347.9)">GND</text>
<text x="277.3" y="347.9" transform="rotate(-90 277.3 347.9)">GND</text>
<text x="282.4" y="347.9" transform="rotate(-90 282.4 347.9)">GND</text>
<text x="287.4" y="347.9" transform="rotate(-90 287.4 347.9)">GND</text>
<text x="292.5" y="347.9" transform="rotate(-90 292.5 347.9)">GND</text>
<text x="297.6" y="347.9" transform="rotate(-90 297.6 347.9)">GND</text>
<text x="302.7" y="347.9" transform="rotate(-90 302.7 347.9)">GND</text>
<text x="307.8" y="347.9" transform="rotate(-90 307.8 347.9)">GND</text>
<text x="312.8" y="347.9" transform="rotate(-90 312.8 347.9)">GND</text>
<text x="317.9" y="347.9" transform="rotate(-90 317.9 347.9)">GND</text>
<text x="109.4" y="359.2">FPGA</text>
<text x="148.8" y="354.7" transform="rotate(-90 148.8 354.7)">51</text>
<text x="153.9" y="356" transform="rotate(-90 153.9 356)">55</text>
<text x="159" y="356.6" transform="rotate(-90 159 356.6)">60</text>
<text x="164" y="356" transform="rotate(-90 164 356)">67</text>
<text x="168.5" y="355.3" transform="rotate(-90 168.5 355.3)">72</text>
<text x="174.2" y="356" transform="rotate(-90 174.2 356)">74</text>
<text x="179.9" y="356.6" transform="rotate(-90 179.9 356.6)">66</text>
<text x="185" y="357.2" transform="rotate(-90 185 357.2)">78</text>
<text x="189.4" y="356" transform="rotate(-90 189.4 356)">79</text>
<text x="194.5" y="356" transform="rotate(-90 194.5 356)">84</text>
<text x="199.6" y="356" transform="rotate(-90 199.6 356)">85</text>
<text x="202.1" y="354.7">87</text>
<text x="209.8" y="356" transform="rotate(-90 209.8 356)">88</text>
<text x="214.8" y="356" transform="rotate(-90 214.8 356)">80</text>
<text x="219.9" y="354.7" transform="rotate(-90 219.9 354.7)">81</text>
<text x="225" y="356" transform="rotate(-90 225 356)">82</text>
<text x="226.9" y="354.1">83</text>
<text x="235.2" y="356" transform="rotate(-90 235.2 356)">97</text>
<text x="240.2" y="356" transform="rotate(-90 240.2 356)">98</text>
<text x="245.3" y="356" transform="rotate(-90 245.3 356)">99</text>
<text x="250.4" y="357.2" transform="rotate(-90 250.4 357.2)">100</text>
<text x="254.9" y="356.6" transform="rotate(-90 254.9 356.6)">108</text>
<text x="260.6" y="354.7" transform="rotate(-90 260.6 354.7)">3</text>
<text x="265.6" y="354.7" transform="rotate(-90 265.6 354.7)">13</text>
<text x="270.7" y="356" transform="rotate(-90 270.7 356)">25</text>
<text x="275.8" y="356" transform="rotate(-90 275.8 356)">49</text>
<text x="282.2" y="355.3" transform="rotate(-90 282.2 355.3)">54</text>
<text x="286" y="356" transform="rotate(-90 286 356)">68</text>
<text x="291" y="356" transform="rotate(-90 291 356)">77</text>
<text x="296.1" y="354.7" transform="rotate(-90 296.1 354.7)">91</text>
<text x="301.2" y="356" transform="rotate(-90 301.2 356)">96</text>
<text x="306.3" y="356" transform="rotate(-90 306.3 356)">113</text>
<text x="311.4" y="357.2" transform="rotate(-90 311.4 357.2)">130</text>
<text x="316.4" y="357.2" transform="rotate(-90 316.4 357.2)">136</text>
<text x="178" y="364.2" transform="rotate(90 178 364.2)">IO_J1_31</text>
<text x="159.6" y="367.5" transform="rotate(-90 159.6 367.5)">M1</text>
<text x="148.8" y="380.7" transform="rotate(-90 148.8 380.7)">IO_J1_23</text>
<text x="153.9" y="381.4" transform="rotate(-90 153.9 381.4)">IO_J1_26</text>
<text x="164" y="381.4" transform="rotate(-90 164 381.4)">IO_J1_33</text>
<text x="169.1" y="381.4" transform="rotate(-90 169.1 381.4)">IO_J1_34</text>
<text x="174.2" y="382" transform="rotate(-90 174.2 382)">IO_J1_36</text>
<text x="184.4" y="382" transform="rotate(-90 184.4 382)">IO_J1_38</text>
<text x="189.4" y="382" transform="rotate(-90 189.4 382)">IO_J1_37</text>
<text x="204.7" y="379.5" transform="rotate(-90 204.7 379.5)">USB_CLK</text>
<text x="214.8" y="379.5" transform="rotate(-90 214.8 379.5)">DIP_SW1</text>
<text x="219.9" y="379.5" transform="rotate(-90 219.9 379.5)">DIP_SW2</text>
<text x="224.4" y="379.5" transform="rotate(-90 224.4 379.5)">DIP_SW3</text>
<text x="230.1" y="379.5" transform="rotate(-90 230.1 379.5)">DIP_SW4</text>
<text x="235.2" y="381.4" transform="rotate(-90 235.2 381.4)">IO_J2_37</text>
<text x="240.9" y="382" transform="rotate(-90 240.9 382)">IO_J2_38</text>
<text x="245.3" y="382" transform="rotate(-90 245.3 382)">IO_J2_35</text>
<text x="250.4" y="382" transform="rotate(-90 250.4 382)">IO_J2_36</text>
<text x="195.2" y="385.2" transform="rotate(-90 195.2 385.2)">CLK_100MHz</text>
<text x="199.6" y="385.2" transform="rotate(-90 199.6 385.2)">USB_RXD_FO</text>
<text x="209.8" y="385.2" transform="rotate(-90 209.8 385.2)">USB_TXD_FI</text>
</g>
<g font-size="2.3">
<text x="459.9" y="98.3">C6</text>
<text x="459.9" y="100.8">0.1uF</text>
<text x="476.5" y="98.3">C12</text>
<text x="476.5" y="100.8">0.1uF</text>
<text x="493" y="98.3">C13</text>
<text x="493" y="100.8">0.1uF</text>
<text x="510.1" y="98.3">C11</text>
<text x="510.1" y="100.8">0.1uF</text>
<text x="526.6" y="98.3">C16</text>
<text x="526.6" y="100.8">0.1uF</text>
<text x="485.3" y="130.7">C17</text>
<text x="496.8" y="130.7">C20</text>
<text x="511.4" y="130.7">C9</text>
<text x="485.3" y="135.8">0.1uF</text>
<text x="496.8" y="135.8">0.1uF</text>
<text x="511.4" y="135.8">0.1uF</text>
<text x="378.7" y="166.9">R30</text>
<text x="377.7" y="170" transform="rotate(-90 377.7 170)">2</text>
<text x="378" y="172.6">4K7</text>
<text x="384" y="169.5">1</text>
<text x="115.8" y="214.5">94</text>
<text x="485.6" y="261.6">1</text>
<text x="498.9" y="261">1</text>
<text x="482.3" y="267.7" transform="rotate(-90 482.3 267.7)">4K7</text>
<text x="488.8" y="268.7" transform="rotate(-90 488.8 268.7)">R26</text>
<text x="495.6" y="269" transform="rotate(-90 495.6 269)">4K7</text>
<text x="501.5" y="268.3" transform="rotate(-90 501.5 268.3)">R31</text>
<text x="456" y="272.4">2</text>
<text x="461.5" y="270.5">R27</text>
<text x="467.7" y="274.7" transform="rotate(-90 467.7 274.7)">1</text>
<text x="469.5" y="272.3">100E</text>
<text x="486.9" y="271.6" transform="rotate(-90 486.9 271.6)">2</text>
<text x="499.6" y="271.6" transform="rotate(-90 499.6 271.6)">2</text>
<text x="455.4" y="279.4">2</text>
<text x="459.9" y="278">100E</text>
<text x="467.1" y="281.7" transform="rotate(-90 467.1 281.7)">1</text>
<text x="460.8" y="283.8">R33</text>
</g>
</svg>
